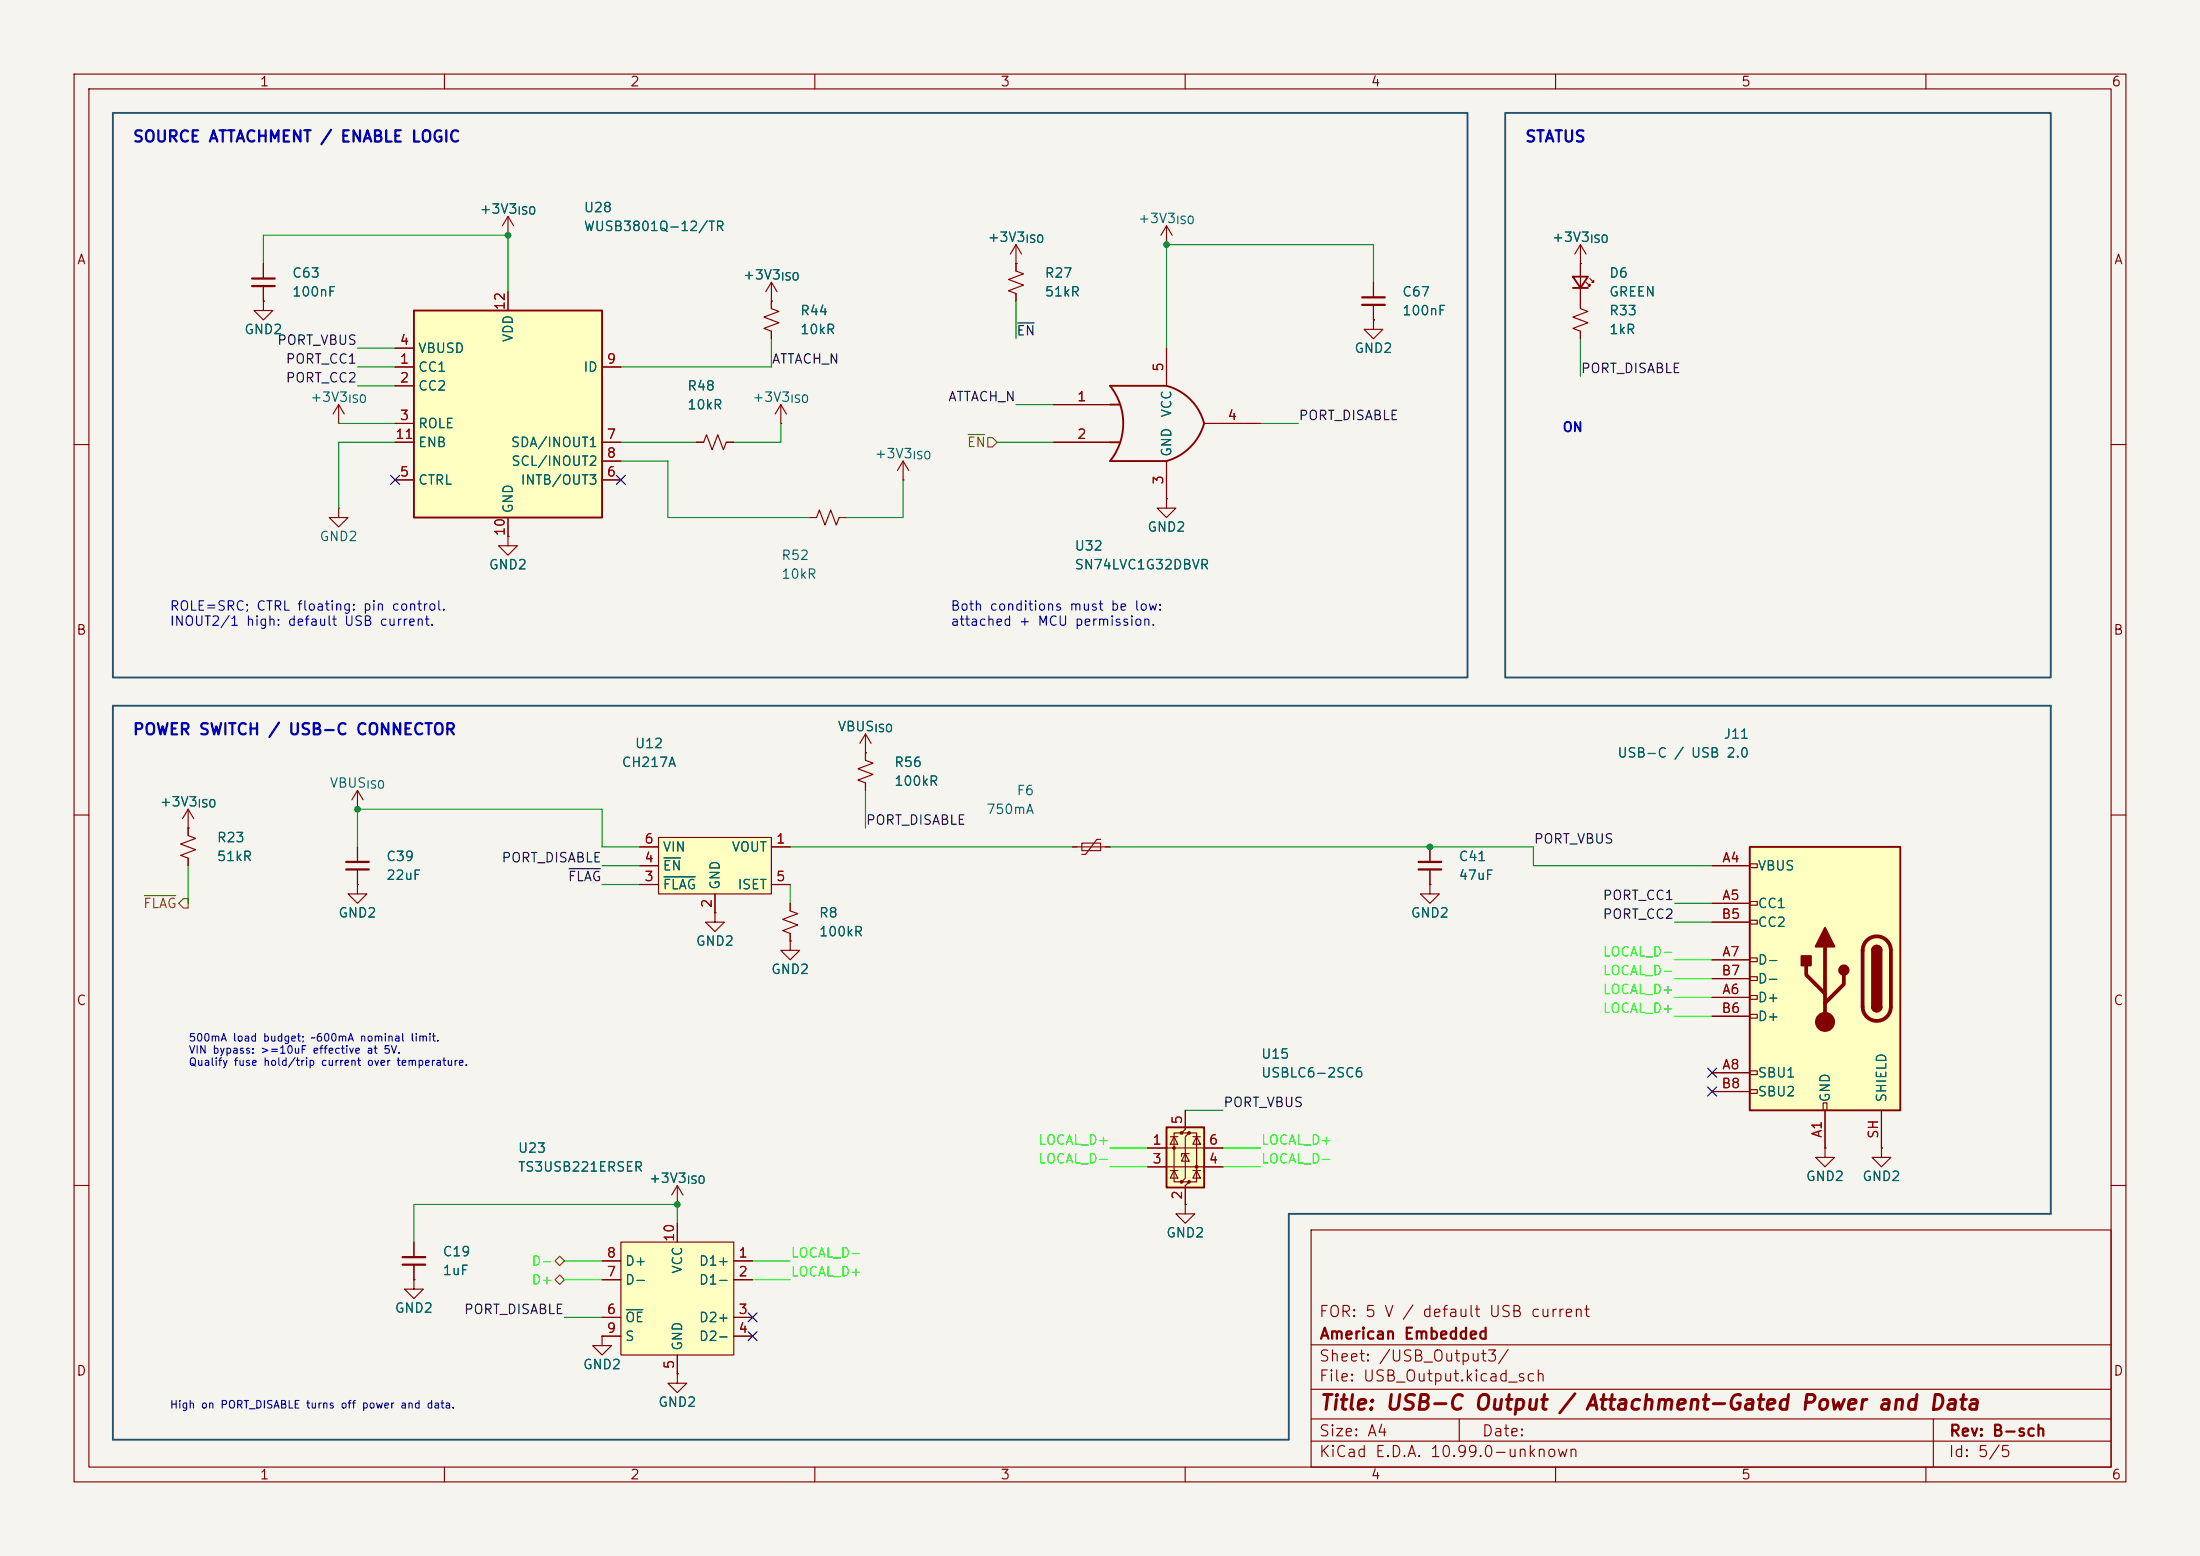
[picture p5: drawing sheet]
<svg xmlns="http://www.w3.org/2000/svg" width="297mm" height="210mm" viewBox="0 0 297 210" stroke-linecap="round" stroke-linejoin="round" font-family="sans-serif">
<path d="M0 0h297v210h-297z" fill="#f5f4ef" stroke="#f5f4ef" stroke-width=".14"/>
<g fill="none" stroke="#840000" stroke-width=".15">
<path d="M10 10h277v190h-277zM12 12h273v186h-273zM60 10v2M110 10v2M160 10v2M210 10v2M260 10v2M157.5 33h.1M157.5 30.5l-.8 1.3M157.5 30.5l.7 1.3M157.5 30.5v2.5M10 60h2"/>
<path d="M285 60h2M10 110h2M25.4 111.8h.1M25.4 109.2l-.8 1.3M25.4 109.2l.8 1.3M25.4 109.2v2.6M285 110h2M10 160h2M55.9 172.7v1.3h1.2l-1.2 1.3-1.3-1.3h1.3M55.9 172.7h.1M55.9 167.6v2.1M55.9 170.7v2"/>
<path d="M177 166h108v32h-108zM285 160h2M60 198v2M81.3 180.3v1.3h1.2l-1.2 1.3-1.3-1.3h1.3M81.3 180.3h.1M91.4 185.4v1.3h1.3l-1.3 1.3-1.2-1.3h1.2M91.4 185.4h.1M110 198v2M160 198v2M177 194.5h108M177 191.5h108M177 187.5h108"/>
<path d="M177 181.5h108M197 191.5v3M210 198v2M260 198v2M261 191.5v6.5"/>
</g>
<path d="M54.4 169.7h3M54.4 170.7h3" fill="none" stroke="#840000" stroke-width=".3"/>
<path d="M83.8 167.6h15.3v15.3h-15.3z" fill="#ffffc2"/>
<g fill="none" stroke="#840000" stroke-width=".15">
<path d="M35.6 35.6v2M35.6 38.6v2M68.6 31.8h.1M68.6 29.2l-.8 1.3M68.6 29.2l.7 1.3M68.6 29.2v2.6M137.2 35.6v1l1 .4-2.1 .7 2.1 .8-2.1 .7 1.1 .4v1M104.1 40.6v1.1l1.1 .3-2.1 .8 2.1 .8-2.1 .7 1 .4v1M45.7 68.6v1.3h1.3l-1.3 1.2-1.3-1.2h1.3M45.7 68.6h.1M25.4 111.8v1l1 .4-2 .7 2 .8-2 .7 1 .4v1M81.3 177.8h2.5"/>
<path d="M81.3 172.7h2.5M81.3 170.2h2.5M83.8 167.6h15.3v15.3h-15.3zM91.4 162.6h.1M91.4 160v2.6M91.4 165.1v2.5M91.4 160l-.7 1.3M91.4 160l.8 1.3M99.1 177.8h2.5M99.1 172.7h2.5M99.1 170.2h2.5M81.3 180.3h2.5"/>
<path d="M91.4 182.9v2.5M99.1 180.3h2.5"/>
</g>
<path d="M84.6 176.8h2.2" fill="none" stroke="#006464" stroke-width=".15"/>
<path d="M34 37.6h3.1M34 38.6h3.1" fill="none" stroke="#840000" stroke-width=".3"/>
<path d="M55.9 41.9h25.4v28h-25.4z" fill="#ffffc2"/>
<path d="M55.9 41.9h25.4v28h-25.4z" fill="none" stroke="#840000" stroke-width=".25"/>
<g fill="none" stroke="#840000" stroke-width=".15">
<path d="M68.6 39.4v2.5M35.6 40.6v1.3h1.2l-1.2 1.3-1.3-1.3h1.3M35.6 40.6h.1M45.7 57.2h.1M45.7 54.6l-.7 1.3M45.7 54.6l.8 1.3M45.7 54.6v2.6M53.3 49.5h2.6M53.3 52.1h2.6M53.3 57.2h2.6M53.3 47h2.6M53.3 59.7h2.6"/>
<path d="M81.3 49.5h2.5M81.3 59.7h2.5M53.3 64.8h2.6M68.6 69.9v2.5M81.3 64.8h2.5M81.3 62.2h2.5"/>
</g>
<path d="M236.2 114.3h20.3v35.6h-20.3z" fill="#ffffc2"/>
<path d="M236.2 114.3h20.3v35.6h-20.3zM252.7 128.3a.64 .64 0 0 1 .7-.7 .64 .64 0 0 1 .6 .7M252.7 135.9a.64 .64 0 0 0 .7 .6 .64 .64 0 0 0 .6-.6" fill="none" stroke="#840000" stroke-width=".25"/>
<path d="M243.8 130.3v1.3l2.6 2.5M246.4 127.8v10.1M248.9 131.6v1.2l-2.5 2.6M252 126.9a1.91 1.91 0 0 1 2.1-.4 1.91 1.91 0 0 1 1.2 1.8v7.6a1.91 1.91 0 0 1-1.9 1.9 1.91 1.91 0 0 1-1.9-1.9v-7.6a1.9 1.9 0 0 1 .5-1.4z" fill="none" stroke="#840000" stroke-width=".51"/>
<g fill="#840000" stroke="#840000" stroke-width=".25">
<path d="M252.7 128.3h1.3v7.6h-1.3z"/>
<path d="M252.9 127.8a.64 .64 0 0 1 .7-.1 .64 .64 0 0 1 .4 .6h-1.3z"/>
<path d="M252.7 135.9h1.3a.64 .64 0 0 1-.6 .6 .64 .64 0 0 1-.7-.6z"/>
<path d="M246.4 125.2l1.2 2.6h-2.5z"/>
<path d="M243.2 129h1.3v1.3h-1.3z"/>
<circle cx="248.9" cy="130.9" r=".63"/>
</g>
<g fill="none" stroke="#840000" stroke-width=".15">
<path d="M231.1 116.8h5.1M236.2 116.6h1v.5h-1zM231.1 121.9h5.1M231.1 134.6h5.1M231.1 129.5h5.1M231.1 124.5h5.1M231.1 137.2h5.1M231.1 132.1h5.1M236.2 121.7h1v.5h-1zM236.2 124.2h1v.5h-1zM236.2 129.3h1v.5h-1zM236.2 131.8h1v.5h-1z"/>
<path d="M236.2 134.4h1v.5h-1zM236.2 136.9h1v.5h-1zM231.1 144.8h5.1M231.1 147.3h5.1M236.2 144.5h1v.5h-1zM236.2 147.1h1v.5h-1zM246.1 148.8h.5v1.1h-.5zM246.4 149.9v5M254 149.9v5"/>
</g>
<circle cx="246.4" cy="137.9" r="1.27" fill="#840000" stroke="#840000" stroke-width=".15"/>
<path d="M157.5 152.1h5.1v8.2h-5.1z" fill="#ffffc2"/>
<path d="M157.5 152.1h5.1v8.2h-5.1z" fill="none" stroke="#840000" stroke-width=".25"/>
<path d="M157.5 154.9h5.1M157.5 157.5h5.1M158 158h1M158.5 153.4l.5 1h-1z" fill="none" stroke="#840000" stroke-width=".15"/>
<circle cx="158.5" cy="154.9" r=".25" fill="#840000"/>
<path d="M158 153.4h1M158.5 158l.5 1h-1z" fill="none" stroke="#840000" stroke-width=".15"/>
<circle cx="159.5" cy="152.9" r=".25" fill="#840000"/>
<path d="M159.5 152.9h-1v6.6h1M160.5 155.7h-1v.4" fill="none" stroke="#840000" stroke-width=".15"/>
<circle cx="159.5" cy="159.5" r=".25" fill="#840000"/>
<path d="M160 152.4l-.5 .5h1l-.5 .5v5.6l-.5 .5h1l-.5 .5" fill="none" stroke="#840000" stroke-width=".15"/>
<circle cx="160.5" cy="152.9" r=".25" fill="#840000"/>
<path d="M160 155.7l.5 1h-1zM160.5 152.9h1v6.6h-1" fill="none" stroke="#840000" stroke-width=".15"/>
<circle cx="160.5" cy="159.5" r=".25" fill="#840000"/>
<path d="M161 153.4h1.1M161 158h1.1" fill="none" stroke="#840000" stroke-width=".15"/>
<circle cx="161.5" cy="157.5" r=".25" fill="#840000"/>
<g fill="none" stroke="#840000" stroke-width=".15">
<path d="M104.1 38.1l-.7 1.3M104.1 38.1l.8 1.3M104.1 38.1v2.5M137.2 35.6h.1M137.2 33l-.8 1.3M137.2 33l.7 1.3M137.2 33v2.6M104.1 40.6h.1M105.4 57.2h.1M105.4 54.6l-.8 1.3M105.4 54.6l.8 1.3M105.4 54.6v2.6"/>
<path d="M121.9 64.8h.1M121.9 62.2l-.7 1.3M121.9 62.2l.8 1.3M121.9 62.2v2.6M157.5 67.3v1.3h1.2l-1.2 1.3-1.3-1.3h1.3M157.5 67.3h.1M154.9 154.9h2.6M154.9 157.5h2.6M160 149.9v2.5M161.5 153.4l.6 1h-1.1zM161.5 158l.6 1h-1.1zM162.6 154.9h2.5"/>
<path d="M162.6 157.5h2.5M160 160v2.6"/>
</g>
<g fill="#ffffc2">
<path d="M149.9 54.6h1.2z"/>
<path d="M149.9 59.7h1.2z"/>
</g>
<path d="M149.9 52.1h7.6M149.9 62.2h7.6" fill="none" stroke="#ffffc2" stroke-width=".14"/>
<path d="M149.9 52.1h7.6a7.1 7.1 0 0 1 5.1 5.1 7.4 7.4 0 0 1-5.1 5h-7.6a8.1 8.1 0 0 0 0-10.1zM149.9 54.6h1.2M149.9 59.7h1.2" fill="none" stroke="#840000" stroke-width=".25"/>
<g fill="none" stroke="#840000" stroke-width=".15">
<path d="M94 59.7h1l.4-1 .7 2 .8-2 .8 2 .3-1h1.1M142.2 54.6h7.7M142.2 59.7h7.7M157.5 47v5.1M162.6 57.2h7.6M185.4 43.2v1.3h1.3l-1.3 1.2-1.3-1.2h1.3M185.4 43.2h.1M213.4 40.6v1.1l1 .3-2.1 .8 2.1 .8-2.1 .7 1.1 .4v1M68.6 72.4v1.3h1.2l-1.2 1.2-1.3-1.2h1.3M68.6 72.4h.1M109.2 69.9h1l.4-1.1 .8 2.1 .7-2.1 .8 2.1 .4-1h1M157.5 62.2v5.1"/>
<path d="M116.8 99.1v3.5l1.1 .4-2.1 .8 2.1 .7-2.1 .8 1 .4v1M116.8 99.1l-.7 1.2M116.8 99.1l.8 1.2M48.3 109.2h.1M48.3 119.4v1.3h1.2l-1.2 1.2-1.3-1.2h1.3M48.3 119.4h.1M48.3 106.7v2.5M48.3 114.3v2M48.3 117.3v2.1M48.3 106.7l-.8 1.3M48.3 106.7l.7 1.3M116.8 101.6h.1"/>
<path d="M144.8 114.3h5.1M146 113.8h2.6v1h-2.6zM148.6 113.3h-.5l-1.5 2h-.6M193 119.4v1.3h1.3l-1.3 1.2-1.2-1.2h1.2M193 119.4h.1M96.5 123.2v1.3h1.3l-1.3 1.2-1.3-1.2h1.3M96.5 123.2h.1M106.7 121.9v1l1 .4-2 .8 2 .7-2 .8 1 .4v1M246.4 154.9v1.3h1.2l-1.2 1.3-1.3-1.3h1.3M246.4 154.9h.1M254 154.9v1.3h1.3l-1.3 1.3-1.3-1.3h1.3M254 154.9h.1"/>
<path d="M160 162.6v1.2h1.3l-1.3 1.3-1.3-1.3h1.3M160 162.6h.1"/>
</g>
<path d="M46.7 116.3h3.1M46.7 117.3h3.1" fill="none" stroke="#840000" stroke-width=".3"/>
<path d="M88.9 113h15.2v7.7h-15.2z" fill="#ffffc2"/>
<g fill="none" stroke="#840000" stroke-width=".15">
<path d="M35.6 35.6v2M35.6 38.6v2M68.6 31.8h.1M68.6 39.4v2.5M137.2 35.6h.1M137.2 35.6v1M137.2 39.6v1M185.4 38.1v2M213.4 35.6h.1M213.4 33l-.8 1.3M213.4 33l.7 1.3M213.4 33v8.7"/>
<path d="M214.1 38.1l.5 .5v-.2v.2h-.2M214.6 37.6l.5 .5v-.3v.3h-.2M35.6 40.6h.1M53.3 49.5h2.6M53.3 52.1h2.6M53.3 57.2h2.6M53.3 47h2.6M53.3 59.7h2.6M81.3 49.5h2.5M81.3 59.7h2.5M94 59.7h1M98 59.7h1.1"/>
<path d="M104.1 40.6h.1M104.1 40.6v1.1M104.1 44.7v1M142.2 59.7h7.7M142.2 54.6h7.7M157.5 47v5.1M162.6 57.2h7.6M185.4 43.2h.1M185.4 41.1v2.1M213.4 44.7v1M53.3 64.8h2.6M68.6 72.4h.1"/>
<path d="M68.6 69.9v2.5M81.3 64.8h2.5M81.3 62.2h2.5M157.5 67.3h.1M157.5 62.2v5.1M25.4 111.8h.1M25.4 111.8v1M25.4 115.8v1M48.3 119.4h.1M48.3 114.3v2M48.3 117.3v2.1M86.4 114.3h2.5"/>
<path d="M86.4 119.4h2.5M86.4 116.8h2.5M88.9 113h15.2v7.7h-15.2zM104.1 114.3h2.6M104.1 119.4h2.6M116.8 101.6h.1M116.8 101.6v1M116.8 105.7v1M193 119.4h.1M193 114.3v2M193 117.3v2.1M231.1 116.8h5.1"/>
<path d="M96.5 123.2h.1M96.5 120.7v2.5M106.7 127v1.3h1.2l-1.2 1.2-1.3-1.2h1.3M106.7 127h.1M106.7 121.9v1M106.7 126v1M231.1 121.9h5.1M231.1 134.6h5.1M231.1 129.5h5.1M231.1 124.5h5.1M231.1 137.2h5.1M231.1 132.1h5.1"/>
<path d="M154.9 154.9h2.6M154.9 157.5h2.6M160 149.9v2.5M162.6 154.9h2.5M162.6 157.5h2.5M231.1 144.8h5.1M231.1 147.3h5.1M246.4 154.9h.1M246.4 149.9v5M254 154.9h.1M254 149.9v5M55.9 172.7h.1"/>
<path d="M55.9 167.6v2.1M55.9 170.7v2M81.3 177.8h2.5M81.3 172.7h2.5M81.3 170.2h2.5M91.4 162.6h.1M91.4 165.1v2.5M99.1 177.8h2.5M99.1 172.7h2.5M99.1 170.2h2.5M160 162.6h.1M160 160v2.6"/>
<path d="M81.3 180.3h.1M81.3 180.3h2.5M91.4 185.4h.1M91.4 182.9v2.5M99.1 180.3h2.5"/>
</g>
<path d="M89.6 118.3h4.3M89.6 115.8h2.3M84.6 176.8h2.2" fill="none" stroke="#006464" stroke-width=".15"/>
<path d="M212.3 37.3h2.1l-1 1.6zM212.3 38.9h2.1" fill="none" stroke="#840000" stroke-width=".25"/>
<path d="M183.9 40.1h3M183.9 41.1h3M191.5 116.3h3.1M191.5 117.3h3.1" fill="none" stroke="#840000" stroke-width=".3"/>
<path d="M130.7 58.6h2.2M133.3 59.1h.7l.6 .6-.6 .6h-.7zM19.5 120.9h4.2M24.8 121.3h.6v1.3h-.6l-.7-.7zM74.9 172.7l.7-.6 .6 .6-.6 .7zM74.9 170.2l.7-.7 .6 .7-.6 .6z" fill="none" stroke="#725600" stroke-width=".15"/>
<path d="M137.4 43.6h2.2M76.8 117.2h4.3" fill="none" stroke="#0f0f0f" stroke-width=".15"/>
<path d="M15.2 15.2h182.9v76.2h-182.9zM203.2 15.2h73.7v76.2h-73.7zM15.2 95.3h261.7v68.5h-102.9v30.5h-158.8z" fill="none" stroke="#23556e" stroke-width=".25"/>
<g fill="none" stroke="#009600" stroke-width=".15">
<path d="M35.6 35.6v-3.8h33v7.6M185.4 38.1v-5.1h-27.9v14M45.7 57.2h7.6M48.3 49.5h5M48.3 52.1h5M48.3 47h5M53.3 59.7h-7.6v8.9M83.8 59.7h10.2M104.1 45.7v3.8h-20.3M105.4 57.2v2.5h-6.3M134.6 59.7h7.6M137.2 54.6h5"/>
<path d="M137.2 40.6v5.1M170.2 57.2h5.1M213.4 45.7v5.1M83.8 62.2h6.4v7.7h19M121.9 64.8v5.1h-7.6M25.4 116.8v5.1M48.3 114.3v-5.1h33v5.1h5.1M81.3 116.8h5.1M81.3 119.4h5.1M106.7 114.3h38.1M106.7 119.4v2.5M116.8 106.7v5.1"/>
<path d="M149.9 114.3h57.1v2.5h24.1M226.1 124.5h5M226.1 121.9h5M160 149.9h5.1M76.2 177.8h5.1M91.4 165.1v-2.5h-35.5v5"/>
</g>
<path d="M226.1 134.6h5M226.1 137.2h5M226.1 132.1h5M226.1 129.5h5M149.9 154.9h5M149.9 157.5h5M165.1 154.9h5.1M165.1 157.5h5.1M76.2 172.7h5.1M76.2 170.2h5.1M101.6 172.7h5.1M101.6 170.2h5.1" fill="none" stroke="#0f0" stroke-width=".15"/>
<path d="M52.7 64.2l1.2 1.2M53.9 64.2l-1.2 1.2M83.2 64.2l1.2 1.2M84.4 64.2l-1.2 1.2M230.5 146.7l1.2 1.2M230.5 144.2l1.2 1.2M231.7 146.7l-1.2 1.2M231.7 144.2l-1.2 1.2M101 179.7l1.2 1.2M101 177.2l1.2 1.2M102.2 179.7l-1.2 1.2M102.2 177.2l-1.2 1.2" fill="none" stroke="#000084" stroke-width=".15"/>
<g fill="#009600">
<circle cx="68.6" cy="31.8" r=".46"/>
<circle cx="157.5" cy="33" r=".46"/>
<circle cx="48.3" cy="109.2" r=".46"/>
<circle cx="91.4" cy="162.6" r=".46"/>
<circle cx="193" cy="114.3" r=".46"/>
</g>
<text font-size="2" fill="#840000" x="178" y="190.8">Title: USB-C Output / Attachment-Gated Power and Data</text>
<g font-size="1.5" fill="#0000c2">
<text x="17.8" y="19.6">SOURCE ATTACHMENT / ENABLE LOGIC</text>
<text x="205.8" y="19.6">STATUS</text>
<text x="17.8" y="99.6">POWER SWITCH / USB-C CONNECTOR</text>
</g>
<g font-size="1.5" fill="#840000">
<text x="178" y="178.1">FOR: 5 V / default USB current</text>
<text x="178" y="184.1">Sheet: /USB_Output3/</text>
<text x="178" y="181.1">American Embedded</text>
<text x="178" y="186.8">File: USB_Output.kicad_sch</text>
<text x="178" y="197">KiCad E.D.A. 10.99.0-unknown</text>
<text x="178" y="194.2">Size: A4</text>
<text x="200" y="194.2">Date:</text>
<text x="263" y="197">Id: 5/5</text>
<text x="263" y="194.2">Rev: B-sch</text>
</g>
<g font-size="1.3" fill="#840000">
<text x="35" y="12">1</text>
<text x="85" y="12">2</text>
<text x="135" y="12">3</text>
<text x="185" y="12">4</text>
<text x="235" y="12">5</text>
<text x="285" y="12">6</text>
<text x="10.3" y="36">A</text>
<text x="285.3" y="36">A</text>
<text x="10.2" y="86">B</text>
<text x="285.2" y="86">B</text>
<text x="10.2" y="136">C</text>
<text x="285.2" y="136">C</text>
<text x="10.2" y="186">D</text>
<text x="285.2" y="186">D</text>
<text x="35" y="200">1</text>
<text x="85" y="200">2</text>
<text x="135" y="200">3</text>
<text x="185" y="200">4</text>
<text x="235" y="200">5</text>
<text x="285" y="200">6</text>
</g>
<g font-size="1.3" fill="#006464">
<text x="64.7" y="29.2">+3V3</text>
<text x="78.7" y="29">U28</text>
<text x="78.7" y="31.5">WUSB3801Q-12/TR</text>
<text x="133.2" y="33">+3V3</text>
<text x="153.6" y="30.4">+3V3</text>
<text x="209.4" y="33">+3V3</text>
<text x="39.4" y="37.8">C63</text>
<text x="39.4" y="40.3">100nF</text>
<text x="100.2" y="38">+3V3</text>
<text x="141" y="37.8">R27</text>
<text x="141" y="40.3">51kR</text>
<text x="189.2" y="40.3">C67</text>
<text x="217.2" y="37.8">D6</text>
<text x="217.2" y="40.3">GREEN</text>
<text x="32.9" y="45.4">GND2</text>
<text x="56.4" y="48">VBUSD</text>
<text x="69.5" y="46.3" transform="rotate(-90 69.5 46.3)">VDD</text>
<text x="107.9" y="42.9">R44</text>
<text x="107.9" y="45.4">10kR</text>
<text x="182.8" y="48">GND2</text>
<text x="189.2" y="42.9">100nF</text>
<text x="217.2" y="42.9">R33</text>
<text x="217.2" y="45.4">1kR</text>
<text x="56.4" y="50.5">CC1</text>
<text x="56.4" y="53">CC2</text>
<text x="78.7" y="50.5">ID</text>
<text x="92.7" y="53">R48</text>
<text x="41.8" y="54.6">+3V3</text>
<text x="56.4" y="58.1">ROLE</text>
<text x="92.7" y="55.6">10kR</text>
<text x="101.5" y="54.6">+3V3</text>
<text x="158.4" y="56.4" transform="rotate(-90 158.4 56.4)">VCC</text>
<text x="56.4" y="65.7">CTRL</text>
<text x="56.4" y="60.7">ENB</text>
<text x="68.9" y="60.7">SDA/INOUT1</text>
<text x="68.9" y="63.2">SCL/INOUT2</text>
<text x="70.2" y="65.7">INTB/OUT3</text>
<text x="118" y="62.2">+3V3</text>
<text x="158.4" y="61.7" transform="rotate(-90 158.4 61.7)">GND</text>
<text x="69.5" y="69.4" transform="rotate(-90 69.5 69.4)">GND</text>
<text x="43.1" y="73.4">GND2</text>
<text x="65.9" y="77.2">GND2</text>
<text x="105.4" y="75.9">R52</text>
<text x="145" y="74.6">U32</text>
<text x="145" y="77.2">SN74LVC1G32DBVR</text>
<text x="154.8" y="72.1">GND2</text>
<text x="105.4" y="78.4">10kR</text>
<text x="85.6" y="101.3">U12</text>
<text x="113" y="99">VBUS</text>
<text x="232.6" y="100">J11</text>
<text x="44.4" y="106.6">VBUS</text>
<text x="83.8" y="103.8">CH217A</text>
<text x="120.6" y="103.8">R56</text>
<text x="120.6" y="106.4">100kR</text>
<text x="137.2" y="107.6">F6</text>
<text x="218.3" y="102.6">USB-C / USB 2.0</text>
<text x="21.5" y="109.2">+3V3</text>
<text x="29.2" y="114">R23</text>
<text x="133.1" y="110.2">750mA</text>
<text x="29.2" y="116.5">51kR</text>
<text x="52.1" y="116.5">C39</text>
<text x="52.1" y="119.1">22uF</text>
<text x="89.4" y="117.8">EN</text>
<text x="89.4" y="115.3">VIN</text>
<text x="98.7" y="115.3">VOUT</text>
<text x="196.8" y="116.5">C41</text>
<text x="196.8" y="119.1">47uF</text>
<text x="237.2" y="117.8">VBUS</text>
<text x="45.6" y="124.2">GND2</text>
<text x="89.4" y="120.3">FLAG</text>
<text x="97.5" y="120.2" transform="rotate(-90 97.5 120.2)">GND</text>
<text x="99.5" y="120.3">ISET</text>
<text x="110.5" y="124.2">R8</text>
<text x="190.4" y="124.2">GND2</text>
<text x="237.2" y="122.9">CC1</text>
<text x="237.2" y="125.4">CC2</text>
<text x="93.9" y="128">GND2</text>
<text x="104" y="131.8">GND2</text>
<text x="110.5" y="126.7">100kR</text>
<text x="237.2" y="130.5">D-</text>
<text x="237.2" y="135.6">D+</text>
<text x="237.2" y="133">D-</text>
<text x="170.2" y="143.2">U15</text>
<text x="237.2" y="138.1">D+</text>
<text x="170.2" y="145.7">USBLC6-2SC6</text>
<text x="237.2" y="145.7">SBU1</text>
<text x="237.2" y="148.3">SBU2</text>
<text x="247.3" y="148.9" transform="rotate(-90 247.3 148.9)">GND</text>
<text x="255" y="148.9" transform="rotate(-90 255 148.9)">SHIELD</text>
<text x="69.8" y="155.9">U23</text>
<text x="69.8" y="158.4">TS3USB221ERSER</text>
<text x="87.5" y="160">+3V3</text>
<text x="243.7" y="159.7">GND2</text>
<text x="251.3" y="159.7">GND2</text>
<text x="157.4" y="167.3">GND2</text>
<text x="59.7" y="169.9">C19</text>
<text x="59.7" y="172.4">1uF</text>
<text x="84.3" y="173.7">D-</text>
<text x="84.3" y="171.1">D+</text>
<text x="92.4" y="172" transform="rotate(-90 92.4 172)">VCC</text>
<text x="94.3" y="171.1">D1+</text>
<text x="94.3" y="173.7">D1-</text>
<text x="53.2" y="177.5">GND2</text>
<text x="84.3" y="178.8">OE</text>
<text x="94.3" y="178.8">D2+</text>
<text x="78.6" y="185.1">GND2</text>
<text x="84.3" y="181.3">S</text>
<text x="92.4" y="182.4" transform="rotate(-90 92.4 182.4)">GND</text>
<text x="94.3" y="181.3">D2-</text>
<text x="88.8" y="190.2">GND2</text>
</g>
<g font-size="1.3" fill="#a90000">
<text x="68.4" y="42" transform="rotate(-90 68.4 42)">12</text>
<text x="53.9" y="46.9">4</text>
<text x="53.9" y="49.4">1</text>
<text x="53.9" y="51.9">2</text>
<text x="81.8" y="49.4">9</text>
<text x="157.3" y="50.3" transform="rotate(-90 157.3 50.3)">5</text>
<text x="53.3" y="59.6">11</text>
<text x="53.9" y="57">3</text>
<text x="81.8" y="59.6">7</text>
<text x="145.3" y="54.5">1</text>
<text x="145.3" y="59.6">2</text>
<text x="165.6" y="57">4</text>
<text x="53.9" y="64.6">5</text>
<text x="81.8" y="64.6">6</text>
<text x="81.8" y="62.1">8</text>
<text x="157.3" y="65.5" transform="rotate(-90 157.3 65.5)">3</text>
<text x="68.4" y="72.5" transform="rotate(-90 68.4 72.5)">10</text>
<text x="86.9" y="119.2">3</text>
<text x="86.9" y="116.7">4</text>
<text x="86.9" y="114.2">6</text>
<text x="104.7" y="114.2">1</text>
<text x="104.7" y="119.2">5</text>
<text x="232.4" y="116.7">A4</text>
<text x="96.4" y="122.7" transform="rotate(-90 96.4 122.7)">2</text>
<text x="232.3" y="124.3">B5</text>
<text x="232.4" y="121.8">A5</text>
<text x="232.3" y="131.9">B7</text>
<text x="232.4" y="129.4">A7</text>
<text x="232.3" y="137">B6</text>
<text x="232.4" y="134.5">A6</text>
<text x="232.3" y="147.2">B8</text>
<text x="232.4" y="144.6">A8</text>
<text x="155.5" y="154.8">1</text>
<text x="159.9" y="151.9" transform="rotate(-90 159.9 151.9)">5</text>
<text x="163.1" y="154.8">6</text>
<text x="246.2" y="153.7" transform="rotate(-90 246.2 153.7)">A1</text>
<text x="253.9" y="153.8" transform="rotate(-90 253.9 153.8)">SH</text>
<text x="155.5" y="157.3">3</text>
<text x="163.1" y="157.3">4</text>
<text x="91.3" y="167.7" transform="rotate(-90 91.3 167.7)">10</text>
<text x="159.9" y="162" transform="rotate(-90 159.9 162)">2</text>
<text x="81.8" y="172.6">7</text>
<text x="81.8" y="170">8</text>
<text x="99.6" y="170">1</text>
<text x="99.6" y="172.6">2</text>
<text x="81.8" y="177.7">6</text>
<text x="99.6" y="177.7">3</text>
<text x="81.8" y="180.2">9</text>
<text x="91.3" y="184.9" transform="rotate(-90 91.3 184.9)">5</text>
<text x="99.6" y="180.2">4</text>
</g>
<g font-size="1.3" fill="#0f0f0f">
<text x="37.3" y="46.9">PORT_VBUS</text>
<text x="137.1" y="45.6">EN</text>
<text x="38.5" y="51.9">PORT_CC2</text>
<text x="38.5" y="49.4">PORT_CC1</text>
<text x="104.1" y="49.4">ATTACH_N</text>
<text x="213.3" y="50.7">PORT_DISABLE</text>
<text x="127.9" y="54.5">ATTACH_N</text>
<text x="175.2" y="57">PORT_DISABLE</text>
<text x="116.8" y="111.6">PORT_DISABLE</text>
<text x="67.6" y="116.7">PORT_DISABLE</text>
<text x="76.6" y="119.3">FLAG</text>
<text x="207" y="114.2">PORT_VBUS</text>
<text x="216.3" y="124.3">PORT_CC2</text>
<text x="216.3" y="121.8">PORT_CC1</text>
<text x="165.1" y="149.7">PORT_VBUS</text>
<text x="62.5" y="177.7">PORT_DISABLE</text>
</g>
<g font-size="1.3" fill="#0000c2">
<text x="210.9" y="58.6">ON</text>
<text x="22.8" y="82.7">ROLE=SRC; CTRL floating: pin control.</text>
<text x="128.2" y="82.7">Both conditions must be low:</text>
<text x="22.8" y="84.8">INOUT2/1 high: default USB current.</text>
<text x="128.2" y="84.8">attached + MCU permission.</text>
</g>
<g font-size="1.3" fill="#725600">
<text x="130.5" y="60.7">EN</text>
<text x="19.2" y="122.9">FLAG</text>
</g>
<g font-size="1.3" fill="#0f0">
<text x="216.3" y="129.4">LOCAL_D-</text>
<text x="216.3" y="132">LOCAL_D-</text>
<text x="216.3" y="134.5">LOCAL_D+</text>
<text x="216.3" y="137">LOCAL_D+</text>
<text x="140.1" y="154.8">LOCAL_D+</text>
<text x="170.2" y="154.8">LOCAL_D+</text>
<text x="140.1" y="157.4">LOCAL_D-</text>
<text x="170.2" y="157.4">LOCAL_D-</text>
<text x="71.7" y="173.7">D+</text>
<text x="71.7" y="171.1">D-</text>
<text x="106.7" y="172.6">LOCAL_D+</text>
<text x="106.7" y="170.1">LOCAL_D-</text>
</g>
<g font-size="1" fill="#006464">
<text x="69.8" y="29.2">ISO</text>
<text x="138.3" y="33">ISO</text>
<text x="158.7" y="30.5">ISO</text>
<text x="214.5" y="33">ISO</text>
<text x="105.3" y="38.1">ISO</text>
<text x="46.9" y="54.6">ISO</text>
<text x="106.6" y="54.6">ISO</text>
<text x="123.1" y="62.2">ISO</text>
<text x="117.9" y="99.1">ISO</text>
<text x="49.3" y="106.7">ISO</text>
<text x="26.6" y="109.2">ISO</text>
<text x="92.6" y="160">ISO</text>
</g>
<g font-size="1" fill="#0000c2">
<text x="25.4" y="140.8">500mA load budget; ~600mA nominal limit.</text>
<text x="25.4" y="142.5">VIN bypass: &gt;=10uF effective at 5V.</text>
<text x="25.4" y="144.1">Qualify fuse hold/trip current over temperature.</text>
<text x="22.9" y="190.3">High on PORT_DISABLE turns off power and data.</text>
</g>
</svg>
